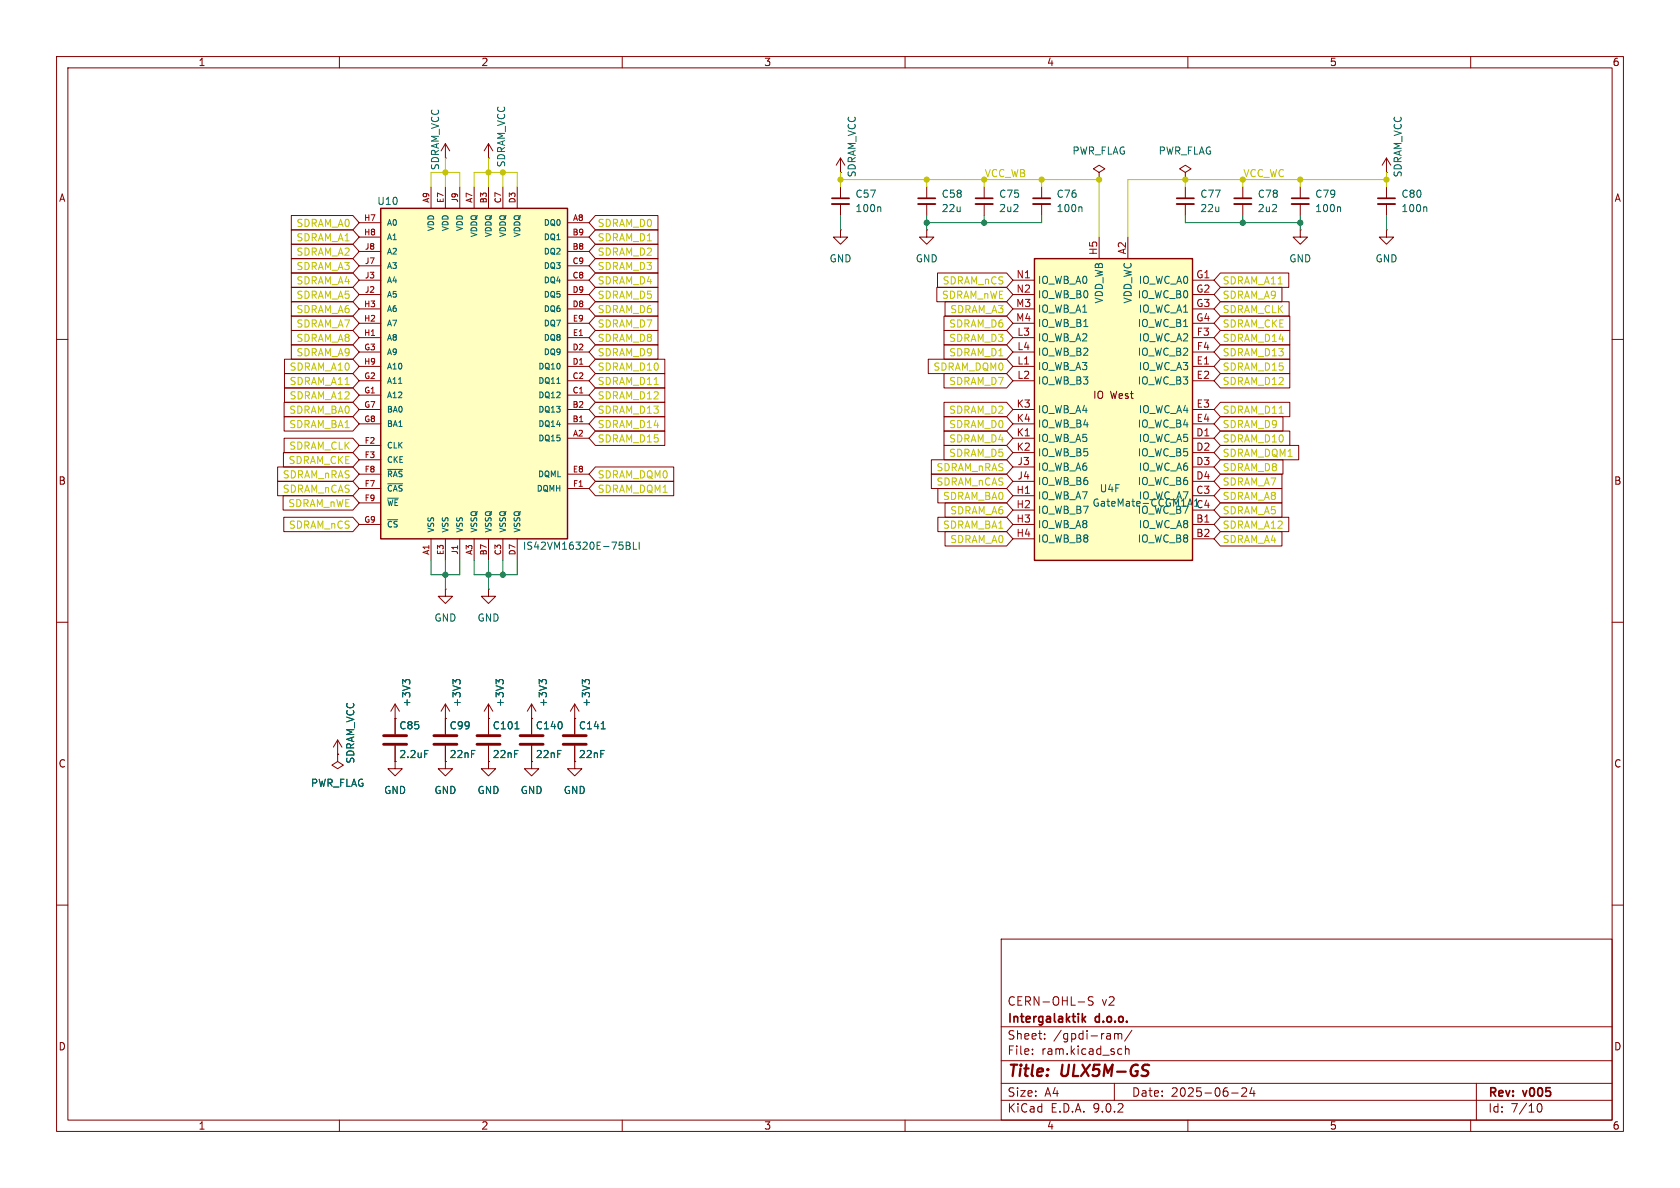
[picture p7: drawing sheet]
<svg xmlns="http://www.w3.org/2000/svg" width="297mm" height="210mm" viewBox="0 0 297 210" stroke-linecap="round" stroke-linejoin="round" font-family="sans-serif">
<g fill="none" stroke="#840000" stroke-width=".18">
<path d="M10 10h277v190h-277zM12 12h273v186h-273zM60 10v2M110 10v2M160 10v2M210 10v2M260 10v2M148.6 30.5h.1M148.6 27.9v2.6M148.6 33v2.1M148.6 36.1v2M148.6 27.9l-.8 1.3"/>
<path d="M148.6 27.9l.8 1.3M163.8 33v2.1M163.8 36.1v2M174 33v2.1M174 36.1v2M209.5 30.5l1.1-.7-1.1-.6-1 .6 1 .7v1.3M209.5 31.8h.1M163.8 40.6v1.3h1.3l-1.3 1.3-1.2-1.3h1.2M163.8 40.6h.1M229.9 40.6v1.3h1.2l-1.2 1.3-1.3-1.3h1.3M229.9 40.6h.1M10 60h2"/>
<path d="M285 60h2M10 110h2M78.7 104.1v1.3h1.3l-1.3 1.3-1.2-1.3h1.2M78.7 104.1h.1M86.4 104.1v1.3h1.2l-1.2 1.3-1.3-1.3h1.3M86.4 104.1h.1M285 110h2M59.7 133.4h.1M59.7 133.4v1.2l1 .7-1 .6-1-.6 1-.7M59.7 130.8l-.8 1.3M59.7 130.8l.8 1.3M59.7 130.8v2.6"/>
<path d="M69.8 134.6v1.3h1.3l-1.3 1.3-1.2-1.3h1.2M69.8 134.6h.1M69.8 127h.1M69.8 124.5v5.3M69.8 131.8v2.8M69.8 124.5l-.7 1.2M69.8 124.5l.8 1.2M78.7 134.6v1.3h1.3l-1.3 1.3-1.2-1.3h1.2M78.7 134.6h.1M78.7 127h.1M78.7 124.5l-.7 1.2M78.7 124.5l.8 1.2"/>
<path d="M78.7 124.5v5.3M78.7 131.8v2.8M86.4 134.6v1.3h1.2l-1.2 1.3-1.3-1.3h1.3M86.4 134.6h.1M86.4 127h.1M86.4 124.5v5.3M86.4 131.8v2.8M86.4 124.5l-.8 1.2M86.4 124.5l.7 1.2M94 134.6v1.3h1.2l-1.2 1.3-1.3-1.3h1.3M94 134.6h.1M94 127h.1"/>
<path d="M94 124.5l-.8 1.2M94 124.5l.7 1.2M94 124.5v5.3M94 131.8v2.8M101.6 127h.1M101.6 134.6v1.3h1.3l-1.3 1.3-1.3-1.3h1.3M101.6 134.6h.1M101.6 124.5l-.8 1.2M101.6 124.5l.8 1.2M101.6 124.5v5.3M101.6 131.8v2.8M10 160h2"/>
<path d="M177 166h108v32h-108zM190.6 177.1h1.1M193.2 176.3l-.5-.1-.2 .1v.5l.6 .3 .1 .3-.2 .3-.6-.1M285 160h2M60 198v2M110 198v2M160 198v2M177 194.5h108M177 191.5h108M177 187.5h108M177 181.5h108M182.5 186.3v.1"/>
<path d="M182.5 185.5v.1M184.7 183.6v.1M184.7 182.8v.1M197 191.5v3M197 182.7v1M197 182.8l.5-.1 .2 .2M197.7 182.9l.2-.2 .3 .1 .1 .9M197.7 182.9v.8M197.9 185.4l.4 .1M198.3 186.3l-.4 .1M199 185.5l.2-.1 .3 .1 .1 .9M199 184.9v1.5"/>
<path d="M200.1 182.1l-1.3 2M210 198v2M217.7 193.2h1.2M219.5 192.4l.6-.1 .2 .1 .1 .3-.9 1.1h.9M221.3 192.2l-.3 1.1h.9M221.7 192.8v1M260 198v2M261 191.5v6.5M271.7 195.7l.2-.5 .2-.1a.81 .81 0 0 1 .6 .6 .81 .81 0 0 1-.3 .8h-.4l-.3-.5"/>
</g>
<path d="M202.9 188.2l.3 .1" fill="none" stroke="#840000" stroke-width=".4"/>
<path d="M147.1 35.1h3M162.3 35.1h3.1M172.5 35.1h3M191.3 179.2v1.5M191.9 179.7l-.6 .6M191.5 180.1l.4 .6" fill="none" stroke="#840000" stroke-width=".3"/>
<path d="M67.8 130h4.1M67.8 131.6h4.1M76.7 130h4.1M76.7 131.6h4.1M84.3 130h4.1M84.3 131.6h4.1M91.9 130h4.1M91.9 131.6h4.1M99.6 130h4M99.6 131.6h4" fill="none" stroke="#840000" stroke-width=".51"/>
<g fill="none" stroke="#006464" stroke-width=".18">
<path d="M155.5 36.6l.2 .2v.6M71.7 120.4l.2-.3h.3l.3 .3M71.7 120.6l-.5-.5v.8M75.1 132.7h.6M80.6 120.4l.2-.3h.3l.3 .3M80.6 120.6l-.5-.5v.8M88.2 120.4l.2-.3h.3l.3 .3M88.2 120.6l-.5-.5v.8M91 128.8h.8M95.8 120.6l-.5-.5v.8M95.8 120.4l.2-.3h.3l.3 .3M103.4 120.4l.3-.3h.3l.2 .3"/>
<path d="M103.4 120.6l-.5-.5v.8M106.3 128.8h.7"/>
</g>
<path d="M147.1 36.1h3M162.3 36.1h3.1M172.5 36.1h3" fill="none" stroke="#840000" stroke-width=".33"/>
<path d="M182.9 45.7h27.9v53.4h-27.9z" fill="#ffffc2"/>
<path d="M182.9 45.7h27.9v53.4h-27.9z" fill="none" stroke="#840000" stroke-width=".25"/>
<g fill="none" stroke="#840000" stroke-width=".18">
<path d="M148.6 40.6v1.3h1.3l-1.3 1.3-1.3-1.3h1.3M148.6 40.6h.1M179.1 49.5h3.8M179.1 52.1h3.8M179.1 54.6h3.8M179.1 57.2h3.8M179.1 59.7h3.8M194.3 41.9v3.8M199.4 41.9v3.8M210.8 49.5h3.8M210.8 52.1h3.8M210.8 54.6h3.8"/>
<path d="M210.8 57.2h3.8M210.8 59.7h3.8M179.1 62.2h3.8M179.1 64.8h3.8M179.1 67.3h3.8M179.1 72.4h3.8M179.1 74.9h3.8M179.1 77.5h3.8M210.8 62.2h3.8M210.8 64.8h3.8M210.8 67.3h3.8M210.8 72.4h3.8"/>
<path d="M210.8 74.9h3.8M210.8 77.5h3.8M179.1 80h3.8M179.1 82.6h3.8M179.1 85.1h3.8M179.1 87.6h3.8M179.1 90.2h3.8M179.1 92.7h3.8M179.1 95.3h3.8M210.8 80h3.8M210.8 82.6h3.8M210.8 85.1h3.8"/>
<path d="M210.8 87.6h3.8M210.8 90.2h3.8M210.8 92.7h3.8M210.8 95.3h3.8"/>
</g>
<path d="M210 89.5l.4-1.3 .4 1.3" fill="none" stroke="#006464" stroke-width=".18"/>
<path d="M67.3 36.8h33v58.5h-33z" fill="#ffffc2"/>
<path d="M67.3 36.8h33v58.5h-33z" fill="none" stroke="#840000" stroke-width=".25"/>
<g fill="none" stroke="#840000" stroke-width=".18">
<path d="M51.5 38.1h10.9l1.1 1.3-1.1 1.2h-10.9zM63.5 39.4h3.8M76.2 33v3.8M78.7 27.9h.1M78.7 25.4v2.5M78.7 33v3.8M78.7 25.4l-.7 1.3M78.7 25.4l.8 1.3M81.3 33v3.8M83.8 33v3.8M86.4 27.9h.1M86.4 25.4v2.5"/>
<path d="M86.4 33v3.8M86.4 25.4l-.8 1.3M86.4 25.4l.7 1.3M88.9 33v3.8M91.4 33v3.8M100.3 39.4h3.8M105.3 38.1h11v2.5h-11l-1.2-1.2zM184.1 33v2.1M184.1 36.1v2M194.3 30.5l1-.7-1-.6-1 .6 1 .7v1.3M194.3 31.8h.1M209.5 33v2.1"/>
<path d="M209.5 36.1v2M219.7 33v2.1M219.7 36.1v2M229.9 33v2.1M229.9 36.1v2M245.1 30.5h.1M245.1 27.9l-.8 1.3M245.1 27.9l.8 1.3M245.1 27.9v2.6M245.1 33v2.1M245.1 36.1v2M51.5 53.3h10.9l1.1 1.3-1.1 1.3h-10.9z"/>
<path d="M51.5 43.2h10.9l1.1 1.3-1.1 1.2h-10.9zM51.5 45.7h10.9l1.1 1.3-1.1 1.3h-10.9zM51.5 40.6h10.9l1.1 1.3-1.1 1.3h-10.9zM51.5 50.8h10.9l1.1 1.3-1.1 1.2h-10.9zM51.5 58.4h10.9l1.1 1.3-1.1 1.3h-10.9zM51.5 55.9h10.9l1.1 1.3-1.1 1.2h-10.9zM51.5 48.3h10.9l1.1 1.2-1.1 1.3h-10.9zM63.5 41.9h3.8M63.5 44.5h3.8M63.5 47h3.8M63.5 49.5h3.8M63.5 52.1h3.8"/>
<path d="M63.5 54.6h3.8M63.5 57.2h3.8M63.5 59.7h3.8M100.3 41.9h3.8M100.3 44.5h3.8M100.3 47h3.8M100.3 49.5h3.8M100.3 52.1h3.8M100.3 54.6h3.8M100.3 57.2h3.8M100.3 59.7h3.8M105.3 50.8h11v2.5h-11l-1.2-1.2z"/>
<path d="M105.3 53.3h11v2.6h-11l-1.2-1.3zM105.3 48.3h11v2.5h-11l-1.2-1.3zM105.3 58.4h11v2.6h-11l-1.2-1.3zM105.3 55.9h11v2.5h-11l-1.2-1.2zM105.3 43.2h11v2.5h-11l-1.2-1.2zM105.3 45.7h11v2.6h-11l-1.2-1.3zM105.3 40.6h11v2.6h-11l-1.2-1.3zM165.6 50.8h12.4l1.1 1.3-1.1 1.2h-12.4zM165.7 48.3h12.3l1.1 1.2-1.1 1.3h-12.3zM166.9 55.9h11.1l1.1 1.3-1.1 1.2h-11.1zM166.9 58.4h11.1l1.1 1.3-1.1 1.3h-11.1zM167.1 53.3h10.9l1.1 1.3-1.1 1.3h-10.9z"/>
<path d="M215.7 53.3h12.2v2.6h-12.2l-1.1-1.3zM215.7 55.9h12.3v2.5h-12.3l-1.1-1.2zM215.7 58.4h12.3v2.6h-12.3l-1.1-1.3zM215.7 50.8h10.9v2.5h-10.9l-1.1-1.2zM215.7 48.3h12.1v2.5h-12.1l-1.1-1.3zM245.1 40.6v1.3h1.3l-1.3 1.3-1.3-1.3h1.3M245.1 40.6h.1M50.2 77.5h12.2l1.1 1.2-1.1 1.3h-12.2zM50.2 71.1h12.2l1.1 1.3-1.1 1.3h-12.2zM50.2 73.7h12.2l1.1 1.2-1.1 1.3h-12.2zM50.3 63.5h12.1l1.1 1.3-1.1 1.2h-12.1zM50.3 66h12.1l1.1 1.3-1.1 1.3h-12.1z"/>
<path d="M50.3 68.6h12.1l1.1 1.3-1.1 1.2h-12.1zM51.5 61h10.9l1.1 1.2-1.1 1.3h-10.9zM63.5 62.2h3.8M63.5 64.8h3.8M63.5 67.3h3.8M63.5 69.9h3.8M63.5 72.4h3.8M63.5 74.9h3.8M63.5 78.7h3.8M100.3 62.2h3.8M100.3 64.8h3.8M100.3 67.3h3.8"/>
<path d="M100.3 69.9h3.8M100.3 72.4h3.8M100.3 74.9h3.8M100.3 77.5h3.8M105.3 63.5h12.2v2.5h-12.2l-1.2-1.2zM105.3 66h12.2v2.6h-12.2l-1.2-1.3zM105.3 71.1h12.2v2.6h-12.2l-1.2-1.3zM105.3 73.7h12.2v2.5h-12.2l-1.2-1.3zM105.3 76.2h12.2v2.5h-12.2l-1.2-1.2zM105.3 68.6h12.2v2.5h-12.2l-1.2-1.2zM105.3 61h11v2.5h-11l-1.2-1.3zM164.1 63.5h13.9l1.1 1.3-1.1 1.2h-13.9z"/>
<path d="M166.9 61h11.1l1.1 1.2-1.1 1.3h-11.1zM166.9 66h11.1l1.1 1.3-1.1 1.3h-11.1zM166.9 76.2h11.1l1.1 1.3-1.1 1.2h-11.1zM166.9 73.7h11.1l1.1 1.2-1.1 1.3h-11.1zM166.9 71.1h11.1l1.1 1.3-1.1 1.3h-11.1zM166.9 78.7h11.1l1.1 1.3-1.1 1.3h-11.1zM215.7 63.5h12.3v2.5h-12.3l-1.1-1.2zM215.7 61h12.3v2.5h-12.3l-1.1-1.3zM215.7 66h12.3v2.6h-12.3l-1.1-1.3zM215.7 76.2h12.3v2.5h-12.3l-1.1-1.2zM215.7 78.7h13.9v2.6h-13.9l-1.1-1.3zM215.7 71.1h12.3v2.6h-12.3l-1.1-1.3z"/>
<path d="M215.7 73.7h11.1v2.5h-11.1l-1.1-1.3zM49.1 82.5h13.3l1.1 1.3-1.1 1.3h-13.3zM49.1 85.1h13.3l1.1 1.3-1.1 1.2h-13.3zM50 87.6h12.4l1.1 1.3-1.1 1.3h-12.4zM50.1 80h12.3l1.1 1.3-1.1 1.3h-12.3zM50.2 91.4h12.2l1.1 1.3-1.1 1.3h-12.2zM63.5 81.3h3.8M63.5 83.8h3.8M63.5 86.4h3.8M63.5 88.9h3.8M63.5 92.7h3.8M76.2 95.3v3.8"/>
<path d="M78.7 95.3v3.8M81.3 95.3v3.8M83.8 95.3v3.8M86.4 95.3v3.8M88.9 95.3v3.8M91.4 95.3v3.8M100.3 83.8h3.8M100.3 86.4h3.8M105.3 85.1h13.8v2.5h-13.8l-1.2-1.2zM105.3 82.5h13.8v2.6h-13.8l-1.2-1.3zM164.7 83.8h13.3l1.1 1.3-1.1 1.3h-13.3zM164.7 81.3h13.3l1.1 1.3-1.1 1.2h-13.3z"/>
<path d="M165.8 86.4h12.2l1.1 1.2-1.1 1.3h-12.2zM165.8 91.4h12.2l1.1 1.3-1.1 1.3h-12.2zM167.1 88.9h10.9l1.1 1.3-1.1 1.2h-10.9zM167.1 94h10.9l1.1 1.3-1.1 1.2h-10.9zM215.7 94h10.9v2.5h-10.9l-1.1-1.2zM215.7 86.4h10.9v2.5h-10.9l-1.1-1.3zM215.7 88.9h10.9v2.5h-10.9l-1.1-1.2zM215.7 91.4h12.1v2.6h-12.1l-1.1-1.3zM215.7 83.8h10.9v2.6h-10.9l-1.1-1.3zM215.7 81.3h11.1v2.5h-11.1l-1.1-1.2zM59.7 133.4h.1M69.8 127h.1"/>
<path d="M69.8 134.6h.1M69.8 127v2.8M69.8 131.8v2.8M78.7 127h.1M78.7 134.6h.1M78.7 127v2.8M78.7 131.8v2.8M86.4 134.6h.1M86.4 127h.1M86.4 127v2.8M86.4 131.8v2.8M94 127h.1"/>
<path d="M94 134.6h.1M94 127v2.8M94 131.8v2.8M101.6 134.6h.1M101.6 127h.1M101.6 127v2.8M101.6 131.8v2.8"/>
</g>
<g fill="none" stroke="#006464" stroke-width=".18">
<path d="M191.1 36.6l.2 .2v.6M236.8 36.6l.2 .2v.6M252.1 36.6l.1 .2v.6M98.4 67.8h.6M68.5 83h2.7M68.5 85.5h2.7M68.5 88.1h1.9M68.5 91.9h1.8M110.7 95.8h.4l.3 .3-.3 .3 .3 .2v.3l-.2 .2h-.5zM110.7 96.4h.4M112 95.8v1.3h.6M113 95.8v1.3"/>
<path d="M71.7 120.4l.2-.3h.3l.3 .3M71.7 120.6l-.5-.5v.8M75.1 132.7h.6M80.6 120.6l-.5-.5v.8M80.6 120.4l.2-.3h.3l.3 .3M88.2 120.4l.2-.3h.3l.3 .3M88.2 120.6l-.5-.5v.8M91 128.8h.8M95.8 120.4l.2-.3h.3l.3 .3M95.8 120.6l-.5-.5v.8M103.4 120.4l.3-.3h.3l.2 .3M103.4 120.6l-.5-.5v.8"/>
<path d="M106.3 128.8h.7"/>
</g>
<path d="M182.6 35.1h3.1M208 35.1h3.1M218.2 35.1h3M228.3 35.1h3.1M243.6 35.1h3" fill="none" stroke="#840000" stroke-width=".3"/>
<path d="M182.6 36.1h3.1M208 36.1h3.1M218.2 36.1h3M228.3 36.1h3.1M243.6 36.1h3" fill="none" stroke="#840000" stroke-width=".33"/>
<g fill="none" stroke="#009600" stroke-width=".18">
<path d="M148.6 38.1v2.5M163.8 38.1v2.5M174 38.1v1.3M184.1 38.1v1.3h-20.3M209.5 38.1v1.3h20.4M219.7 38.1v1.3M229.9 38.1v2.5M245.1 38.1v2.5M76.2 99.1v2.5h5.1v-2.5M78.7 99.1v5M83.8 99.1v2.5h7.6v-2.5M86.4 99.1v5"/>
<path d="M88.9 99.1v2.5"/>
</g>
<g fill="none" stroke="#c2c200" stroke-width=".18">
<path d="M76.2 33v-2.5h5.1v2.5M78.7 27.9v5.1M83.8 33v-2.5h7.6v2.5M86.4 27.9v5.1M88.9 30.5v2.5M148.6 31.8h45.7v10.1M148.6 30.5v2.5M163.8 31.8v1.2M174 31.8v1.2M184.1 31.8v1.2M209.5 31.8v1.2M219.7 31.8v1.2"/>
<path d="M229.9 31.8v1.2M245.1 31.8h-45.7v10.1M245.1 30.5v2.5"/>
</g>
<g fill="#c2c200" stroke="#c2c200" stroke-width=".18">
<circle cx="88.9" cy="30.5" r=".46"/>
<circle cx="86.4" cy="30.5" r=".46"/>
<circle cx="78.7" cy="30.5" r=".46"/>
<circle cx="148.6" cy="31.8" r=".46"/>
<circle cx="184.1" cy="31.8" r=".46"/>
<circle cx="194.3" cy="31.8" r=".46"/>
<circle cx="163.8" cy="31.8" r=".46"/>
<circle cx="245.1" cy="31.8" r=".46"/>
<circle cx="229.9" cy="31.8" r=".46"/>
<circle cx="209.5" cy="31.8" r=".46"/>
</g>
<g fill="#009600" stroke="#009600" stroke-width=".18">
<circle cx="163.8" cy="39.4" r=".46"/>
<circle cx="174" cy="39.4" r=".46"/>
<circle cx="229.9" cy="39.4" r=".46"/>
<circle cx="78.7" cy="101.6" r=".46"/>
<circle cx="88.9" cy="101.6" r=".46"/>
<circle cx="86.4" cy="101.6" r=".46"/>
<circle cx="219.7" cy="39.4" r=".46"/>
</g>
<g font-size="2.8" fill="#840000">
<text x="178" y="190.9">Title:</text>
<text x="187.7" y="190.9">ULX5M-GS</text>
</g>
<g font-size="2.1" fill="#840000">
<text x="178" y="178">CERN-OHL-S</text>
<text x="194.7" y="178">v2</text>
<text x="178" y="184">Sheet:</text>
<text x="178" y="181.2">Intergalaktik</text>
<text x="186.2" y="184">/gpdi-ram/</text>
<text x="193.7" y="181.2">d.o.o.</text>
<text x="178" y="186.7">File:</text>
<text x="184.1" y="186.7">ram.kicad_sch</text>
<text x="178" y="196.9">KiCad</text>
<text x="178" y="194.1">Size:</text>
<text x="184.7" y="194.1">A4</text>
<text x="185.7" y="196.9">E.D.A.</text>
<text x="193.3" y="196.9">9.0.2</text>
<text x="200" y="194.1">Date:</text>
<text x="207" y="194.1">2025-06-24</text>
<text x="263" y="194.3">Rev:</text>
<text x="263" y="196.9">Id:</text>
<text x="267.1" y="196.9">7/10</text>
<text x="269.4" y="194.3">v005</text>
</g>
<g font-size="1.8" fill="#840000">
<text x="35" y="11.9">1</text>
<text x="85" y="11.9">2</text>
<text x="135" y="11.9">3</text>
<text x="185" y="11.9">4</text>
<text x="235" y="11.9">5</text>
<text x="285" y="11.9">6</text>
<text x="10.3" y="35.9">A</text>
<text x="285.3" y="35.9">A</text>
<text x="193.1" y="70.7">IO</text>
<text x="196.3" y="70.7">West</text>
<text x="10.3" y="85.9">B</text>
<text x="285.3" y="85.9">B</text>
<text x="10.3" y="135.9">C</text>
<text x="285.3" y="135.9">C</text>
<text x="10.3" y="185.9">D</text>
<text x="285.3" y="185.9">D</text>
<text x="35" y="199.9">1</text>
<text x="85" y="199.9">2</text>
<text x="135" y="199.9">3</text>
<text x="185" y="199.9">4</text>
<text x="235" y="199.9">5</text>
<text x="285" y="199.9">6</text>
</g>
<g font-size="1.8" fill="#006464">
<text x="89.5" y="29.7" transform="rotate(-90 89.5 29.7)">SDRAM_VCC</text>
<text x="189.5" y="27.5">PWR_FLAG</text>
<text x="204.7" y="27.5">PWR_FLAG</text>
<text x="77.8" y="30.2" transform="rotate(-90 77.8 30.2)">SDRAM_VCC</text>
<text x="151.1" y="35.2">C57</text>
<text x="151.5" y="31.5" transform="rotate(-90 151.5 31.5)">SDRAM_VCC</text>
<text x="166.4" y="35.2">C58</text>
<text x="176.5" y="35.2">C75</text>
<text x="186.7" y="35.2">C76</text>
<text x="212.1" y="35.2">C77</text>
<text x="222.3" y="35.2">C78</text>
<text x="232.4" y="35.2">C79</text>
<text x="247.7" y="35.2">C80</text>
<text x="248" y="31.5" transform="rotate(-90 248 31.5)">SDRAM_VCC</text>
<text x="66.6" y="36.4">U10</text>
<text x="151.1" y="37.7">100n</text>
<text x="166.4" y="37.7">22u</text>
<text x="176.5" y="37.7">2u2</text>
<text x="186.7" y="37.7">100n</text>
<text x="212.1" y="37.7">22u</text>
<text x="222.3" y="37.7">2u2</text>
<text x="232.4" y="37.7">100n</text>
<text x="247.7" y="37.7">100n</text>
<text x="146.6" y="46.6">GND</text>
<text x="161.8" y="46.6">GND</text>
<text x="227.8" y="46.6">GND</text>
<text x="243.1" y="46.6">GND</text>
<text x="183.4" y="50.4">IO_WB_A0</text>
<text x="183.4" y="52.9">IO_WB_B0</text>
<text x="195.2" y="53.7" transform="rotate(-90 195.2 53.7)">VDD_WB</text>
<text x="200.3" y="53.7" transform="rotate(-90 200.3 53.7)">VDD_WC</text>
<text x="201" y="52.9">IO_WC_B0</text>
<text x="201.2" y="50.4">IO_WC_A0</text>
<text x="183.4" y="55.5">IO_WB_A1</text>
<text x="183.4" y="58">IO_WB_B1</text>
<text x="201" y="58">IO_WC_B1</text>
<text x="201.2" y="55.5">IO_WC_A1</text>
<text x="183.4" y="60.6">IO_WB_A2</text>
<text x="183.4" y="63.1">IO_WB_B2</text>
<text x="183.4" y="65.6">IO_WB_A3</text>
<text x="201" y="63.1">IO_WC_B2</text>
<text x="201.2" y="60.6">IO_WC_A2</text>
<text x="201.2" y="65.6">IO_WC_A3</text>
<text x="183.4" y="68.2">IO_WB_B3</text>
<text x="201" y="68.2">IO_WC_B3</text>
<text x="183.4" y="73.3">IO_WB_A4</text>
<text x="183.4" y="75.8">IO_WB_B4</text>
<text x="201" y="75.8">IO_WC_B4</text>
<text x="201.2" y="73.3">IO_WC_A4</text>
<text x="183.4" y="78.3">IO_WB_A5</text>
<text x="183.4" y="80.9">IO_WB_B5</text>
<text x="183.4" y="83.4">IO_WB_A6</text>
<text x="201" y="80.9">IO_WC_B5</text>
<text x="201.2" y="78.3">IO_WC_A5</text>
<text x="201.2" y="83.4">IO_WC_A6</text>
<text x="183.4" y="86">IO_WB_B6</text>
<text x="183.4" y="88.5">IO_WB_A7</text>
<text x="193" y="89.8">GateMate-CCGM1A1</text>
<text x="194.3" y="87.2">U4F</text>
<text x="201" y="86">IO_WC_B6</text>
<text x="201.2" y="88.5">IO_WC_A7</text>
<text x="211.4" y="89.9">C4</text>
<text x="183.4" y="91">IO_WB_B7</text>
<text x="183.4" y="93.6">IO_WB_A8</text>
<text x="201" y="91">IO_WC_B7</text>
<text x="201.2" y="93.6">IO_WC_A8</text>
<text x="92.3" y="97.4">IS42VM16320E-75BLI</text>
<text x="183.4" y="96.1">IO_WB_B8</text>
<text x="201" y="96.1">IO_WC_B8</text>
<text x="76.7" y="110.1">GND</text>
<text x="84.3" y="110.1">GND</text>
<text x="72.7" y="125.1" transform="rotate(-90 72.7 125.1)">+3V3</text>
<text x="81.6" y="125.1" transform="rotate(-90 81.6 125.1)">+3V3</text>
<text x="89.3" y="125.1" transform="rotate(-90 89.3 125.1)">+3V3</text>
<text x="96.9" y="125.1" transform="rotate(-90 96.9 125.1)">+3V3</text>
<text x="104.5" y="125.1" transform="rotate(-90 104.5 125.1)">+3V3</text>
<text x="70.5" y="129.1">C85</text>
<text x="79.4" y="129.1">C99</text>
<text x="87" y="129.1">C101</text>
<text x="94.6" y="129.1">C140</text>
<text x="102.2" y="129.1">C141</text>
<text x="62.8" y="135.1" transform="rotate(-90 62.8 135.1)">SDRAM_VCC</text>
<text x="70.5" y="134.2">2.2uF</text>
<text x="79.4" y="134.2">22nF</text>
<text x="87" y="134.2">22nF</text>
<text x="94.6" y="134.2">22nF</text>
<text x="102.2" y="134.2">22nF</text>
<text x="54.9" y="139.3">PWR_FLAG</text>
<text x="67.8" y="140.6">GND</text>
<text x="76.7" y="140.6">GND</text>
<text x="84.3" y="140.6">GND</text>
<text x="91.9" y="140.6">GND</text>
<text x="99.6" y="140.6">GND</text>
</g>
<g font-size="1.8" fill="#c2c200">
<text x="174" y="31.4">VCC_WB</text>
<text x="219.7" y="31.4">VCC_WC</text>
<text x="52.3" y="40.3">SDRAM_A0</text>
<text x="105.6" y="40.3">SDRAM_D0</text>
<text x="52.3" y="45.4">SDRAM_A2</text>
<text x="52.3" y="47.9">SDRAM_A3</text>
<text x="52.3" y="42.9">SDRAM_A1</text>
<text x="105.6" y="45.4">SDRAM_D2</text>
<text x="105.6" y="47.9">SDRAM_D3</text>
<text x="105.6" y="42.9">SDRAM_D1</text>
<text x="52.3" y="53">SDRAM_A5</text>
<text x="52.3" y="50.5">SDRAM_A4</text>
<text x="105.6" y="53">SDRAM_D5</text>
<text x="105.6" y="50.5">SDRAM_D4</text>
<text x="166.4" y="53">SDRAM_nWE</text>
<text x="166.6" y="50.5">SDRAM_nCS</text>
<text x="216.1" y="53">SDRAM_A9</text>
<text x="216.1" y="50.5">SDRAM_A11</text>
<text x="52.3" y="55.6">SDRAM_A6</text>
<text x="52.3" y="58.1">SDRAM_A7</text>
<text x="105.6" y="55.6">SDRAM_D6</text>
<text x="105.6" y="58.1">SDRAM_D7</text>
<text x="167.7" y="58.1">SDRAM_D6</text>
<text x="167.9" y="55.6">SDRAM_A3</text>
<text x="216.1" y="55.6">SDRAM_CLK</text>
<text x="216.1" y="58.1">SDRAM_CKE</text>
<text x="51.1" y="65.7">SDRAM_A10</text>
<text x="52.3" y="63.2">SDRAM_A9</text>
<text x="52.3" y="60.6">SDRAM_A8</text>
<text x="105.6" y="65.7">SDRAM_D10</text>
<text x="105.6" y="60.6">SDRAM_D8</text>
<text x="105.6" y="63.2">SDRAM_D9</text>
<text x="164.9" y="65.7">SDRAM_DQM0</text>
<text x="167.7" y="63.2">SDRAM_D1</text>
<text x="167.7" y="60.6">SDRAM_D3</text>
<text x="216.1" y="65.7">SDRAM_D15</text>
<text x="216.1" y="63.2">SDRAM_D13</text>
<text x="216.1" y="60.6">SDRAM_D14</text>
<text x="51.1" y="68.3">SDRAM_A11</text>
<text x="51.1" y="70.8">SDRAM_A12</text>
<text x="105.6" y="68.3">SDRAM_D11</text>
<text x="105.6" y="70.8">SDRAM_D12</text>
<text x="167.7" y="68.3">SDRAM_D7</text>
<text x="216.1" y="68.3">SDRAM_D12</text>
<text x="51" y="73.3">SDRAM_BA0</text>
<text x="51" y="75.9">SDRAM_BA1</text>
<text x="105.6" y="73.3">SDRAM_D13</text>
<text x="105.6" y="75.9">SDRAM_D14</text>
<text x="167.7" y="75.9">SDRAM_D0</text>
<text x="167.7" y="73.3">SDRAM_D2</text>
<text x="216.1" y="73.3">SDRAM_D11</text>
<text x="216.1" y="75.9">SDRAM_D9</text>
<text x="50.9" y="82.2">SDRAM_CKE</text>
<text x="51" y="79.7">SDRAM_CLK</text>
<text x="105.6" y="78.4">SDRAM_D15</text>
<text x="165.5" y="83.5">SDRAM_nRAS</text>
<text x="167.7" y="78.4">SDRAM_D4</text>
<text x="167.7" y="81">SDRAM_D5</text>
<text x="216.1" y="78.4">SDRAM_D10</text>
<text x="216.1" y="81">SDRAM_DQM1</text>
<text x="216.1" y="83.5">SDRAM_D8</text>
<text x="49.9" y="84.8">SDRAM_nRAS</text>
<text x="49.9" y="87.3">SDRAM_nCAS</text>
<text x="50.9" y="89.9">SDRAM_nWE</text>
<text x="105.6" y="87.3">SDRAM_DQM1</text>
<text x="105.6" y="84.8">SDRAM_DQM0</text>
<text x="165.5" y="86">SDRAM_nCAS</text>
<text x="166.6" y="88.6">SDRAM_BA0</text>
<text x="216.1" y="88.6">SDRAM_A8</text>
<text x="216.1" y="86">SDRAM_A7</text>
<text x="51" y="93.7">SDRAM_nCS</text>
<text x="166.6" y="93.7">SDRAM_BA1</text>
<text x="167.9" y="91.1">SDRAM_A6</text>
<text x="216.1" y="91.1">SDRAM_A5</text>
<text x="216.1" y="93.7">SDRAM_A12</text>
<text x="167.9" y="96.2">SDRAM_A0</text>
<text x="216.1" y="96.2">SDRAM_A4</text>
</g>
<g font-size="1.8" fill="#a90000">
<text x="194.1" y="45.2" transform="rotate(-90 194.1 45.2)">H5</text>
<text x="199.1" y="45.1" transform="rotate(-90 199.1 45.1)">A2</text>
<text x="179.6" y="49.3">N1</text>
<text x="179.6" y="51.8">N2</text>
<text x="211.4" y="49.3">G1</text>
<text x="211.4" y="51.8">G2</text>
<text x="179.5" y="54.4">M3</text>
<text x="179.5" y="56.9">M4</text>
<text x="179.8" y="59.4">L3</text>
<text x="211.4" y="54.4">G3</text>
<text x="211.4" y="56.9">G4</text>
<text x="211.5" y="59.4">F3</text>
<text x="179.8" y="62">L4</text>
<text x="179.8" y="64.5">L1</text>
<text x="211.4" y="64.5">E1</text>
<text x="211.5" y="62">F4</text>
<text x="179.8" y="67.1">L2</text>
<text x="211.4" y="67.1">E2</text>
<text x="179.6" y="72.1">K3</text>
<text x="179.6" y="74.7">K4</text>
<text x="179.6" y="77.2">K1</text>
<text x="211.4" y="77.2">D1</text>
<text x="211.4" y="72.1">E3</text>
<text x="211.4" y="74.7">E4</text>
<text x="179.6" y="79.8">K2</text>
<text x="179.8" y="82.3">J3</text>
<text x="211.4" y="79.8">D2</text>
<text x="211.4" y="82.3">D3</text>
<text x="179.6" y="87.4">H1</text>
<text x="179.6" y="89.9">H2</text>
<text x="179.8" y="84.8">J4</text>
<text x="211.4" y="84.8">D4</text>
<text x="211.4" y="87.4">C3</text>
<text x="179.6" y="92.5">H3</text>
<text x="179.6" y="95">H4</text>
<text x="211.4" y="92.5">B1</text>
<text x="211.4" y="95">B2</text>
</g>
<g font-size="1.4" fill="#a90000">
<text x="75.9" y="36" transform="rotate(-90 75.9 36)">A9</text>
<text x="78.5" y="36" transform="rotate(-90 78.5 36)">E7</text>
<text x="81" y="35.9" transform="rotate(-90 81 35.9)">J9</text>
<text x="83.6" y="36" transform="rotate(-90 83.6 36)">A7</text>
<text x="64.3" y="39.1">H7</text>
<text x="64.3" y="41.7">H8</text>
<text x="86.1" y="36" transform="rotate(-90 86.1 36)">B3</text>
<text x="88.6" y="36" transform="rotate(-90 88.6 36)">C7</text>
<text x="91.2" y="36" transform="rotate(-90 91.2 36)">D3</text>
<text x="101.1" y="41.7">B9</text>
<text x="101.2" y="39.1">A8</text>
<text x="64.4" y="44.2">J8</text>
<text x="64.4" y="46.7">J7</text>
<text x="101.1" y="44.2">B8</text>
<text x="101.1" y="46.7">C9</text>
<text x="64.4" y="49.3">J3</text>
<text x="64.4" y="51.8">J2</text>
<text x="101.1" y="49.3">C8</text>
<text x="101.1" y="51.8">D9</text>
<text x="64.3" y="54.4">H3</text>
<text x="64.3" y="56.9">H2</text>
<text x="64.3" y="59.4">H1</text>
<text x="101.1" y="54.4">D8</text>
<text x="101.2" y="56.9">E9</text>
<text x="101.2" y="59.4">E1</text>
<text x="64.3" y="64.5">H9</text>
<text x="64.3" y="62">G3</text>
<text x="101.1" y="62">D2</text>
<text x="101.1" y="64.5">D1</text>
<text x="64.3" y="67.1">G2</text>
<text x="64.3" y="69.6">G1</text>
<text x="101.1" y="67.1">C2</text>
<text x="101.1" y="69.6">C1</text>
<text x="64.3" y="72.1">G7</text>
<text x="64.3" y="74.7">G8</text>
<text x="101.1" y="72.1">B2</text>
<text x="101.1" y="74.7">B1</text>
<text x="101.2" y="77.2">A2</text>
<text x="64.4" y="78.5">F2</text>
<text x="64.4" y="81">F3</text>
<text x="64.4" y="83.6">F8</text>
<text x="101.2" y="83.6">E8</text>
<text x="64.4" y="86.1">F7</text>
<text x="64.4" y="88.6">F9</text>
<text x="101.2" y="86.1">F1</text>
<text x="64.3" y="92.5">G9</text>
<text x="75.9" y="98.2" transform="rotate(-90 75.9 98.2)">A1</text>
<text x="78.5" y="98.2" transform="rotate(-90 78.5 98.2)">E3</text>
<text x="81" y="98.2" transform="rotate(-90 81 98.2)">J1</text>
<text x="83.6" y="98.2" transform="rotate(-90 83.6 98.2)">A3</text>
<text x="86.1" y="98.3" transform="rotate(-90 86.1 98.3)">B7</text>
<text x="88.6" y="98.3" transform="rotate(-90 88.6 98.3)">C3</text>
<text x="91.2" y="98.3" transform="rotate(-90 91.2 98.3)">D7</text>
</g>
<g font-size="1.4" fill="#006464">
<text x="68.3" y="40.1">A0</text>
<text x="76.9" y="41" transform="rotate(-90 76.9 41)">VDD</text>
<text x="79.5" y="41" transform="rotate(-90 79.5 41)">VDD</text>
<text x="82" y="41" transform="rotate(-90 82 41)">VDD</text>
<text x="96" y="40.1">DQ0</text>
<text x="68.3" y="42.6">A1</text>
<text x="68.3" y="45.2">A2</text>
<text x="68.3" y="47.7">A3</text>
<text x="84.6" y="42.1" transform="rotate(-90 84.6 42.1)">VDDQ</text>
<text x="87.1" y="42.1" transform="rotate(-90 87.1 42.1)">VDDQ</text>
<text x="89.6" y="42.1" transform="rotate(-90 89.6 42.1)">VDDQ</text>
<text x="92.2" y="42.1" transform="rotate(-90 92.2 42.1)">VDDQ</text>
<text x="96" y="42.6">DQ1</text>
<text x="96" y="45.2">DQ2</text>
<text x="96" y="47.7">DQ3</text>
<text x="68.3" y="50.3">A4</text>
<text x="68.3" y="52.8">A5</text>
<text x="96" y="50.3">DQ4</text>
<text x="96" y="52.8">DQ5</text>
<text x="68.3" y="55.3">A6</text>
<text x="68.3" y="57.9">A7</text>
<text x="96" y="55.3">DQ6</text>
<text x="96" y="57.9">DQ7</text>
<text x="68.3" y="60.4">A8</text>
<text x="68.3" y="63">A9</text>
<text x="68.3" y="65.5">A10</text>
<text x="95" y="65.5">DQ10</text>
<text x="96" y="60.4">DQ8</text>
<text x="96" y="63">DQ9</text>
<text x="68.3" y="68">A11</text>
<text x="68.3" y="70.6">A12</text>
<text x="95" y="68">DQ11</text>
<text x="95" y="70.6">DQ12</text>
<text x="68.3" y="73.1">BA0</text>
<text x="68.3" y="75.7">BA1</text>
<text x="95" y="73.1">DQ13</text>
<text x="95" y="75.7">DQ14</text>
<text x="68.3" y="79.5">CLK</text>
<text x="68.3" y="82">CKE</text>
<text x="95" y="78.2">DQ15</text>
<text x="68.3" y="84.6">~{RAS}</text>
<text x="68.3" y="87.1">~{CAS}</text>
<text x="68.3" y="89.6">~{WE}</text>
<text x="94.8" y="87.1">DQMH</text>
<text x="95" y="84.6">DQML</text>
<text x="68.3" y="93.4">~{CS}</text>
<text x="76.9" y="94.2" transform="rotate(-90 76.9 94.2)">VSS</text>
<text x="79.5" y="94.2" transform="rotate(-90 79.5 94.2)">VSS</text>
<text x="82" y="94.2" transform="rotate(-90 82 94.2)">VSS</text>
<text x="84.6" y="94.2" transform="rotate(-90 84.6 94.2)">VSSQ</text>
<text x="87.1" y="94.2" transform="rotate(-90 87.1 94.2)">VSSQ</text>
<text x="89.6" y="94.2" transform="rotate(-90 89.6 94.2)">VSSQ</text>
<text x="92.2" y="94.2" transform="rotate(-90 92.2 94.2)">VSSQ</text>
</g>
</svg>
